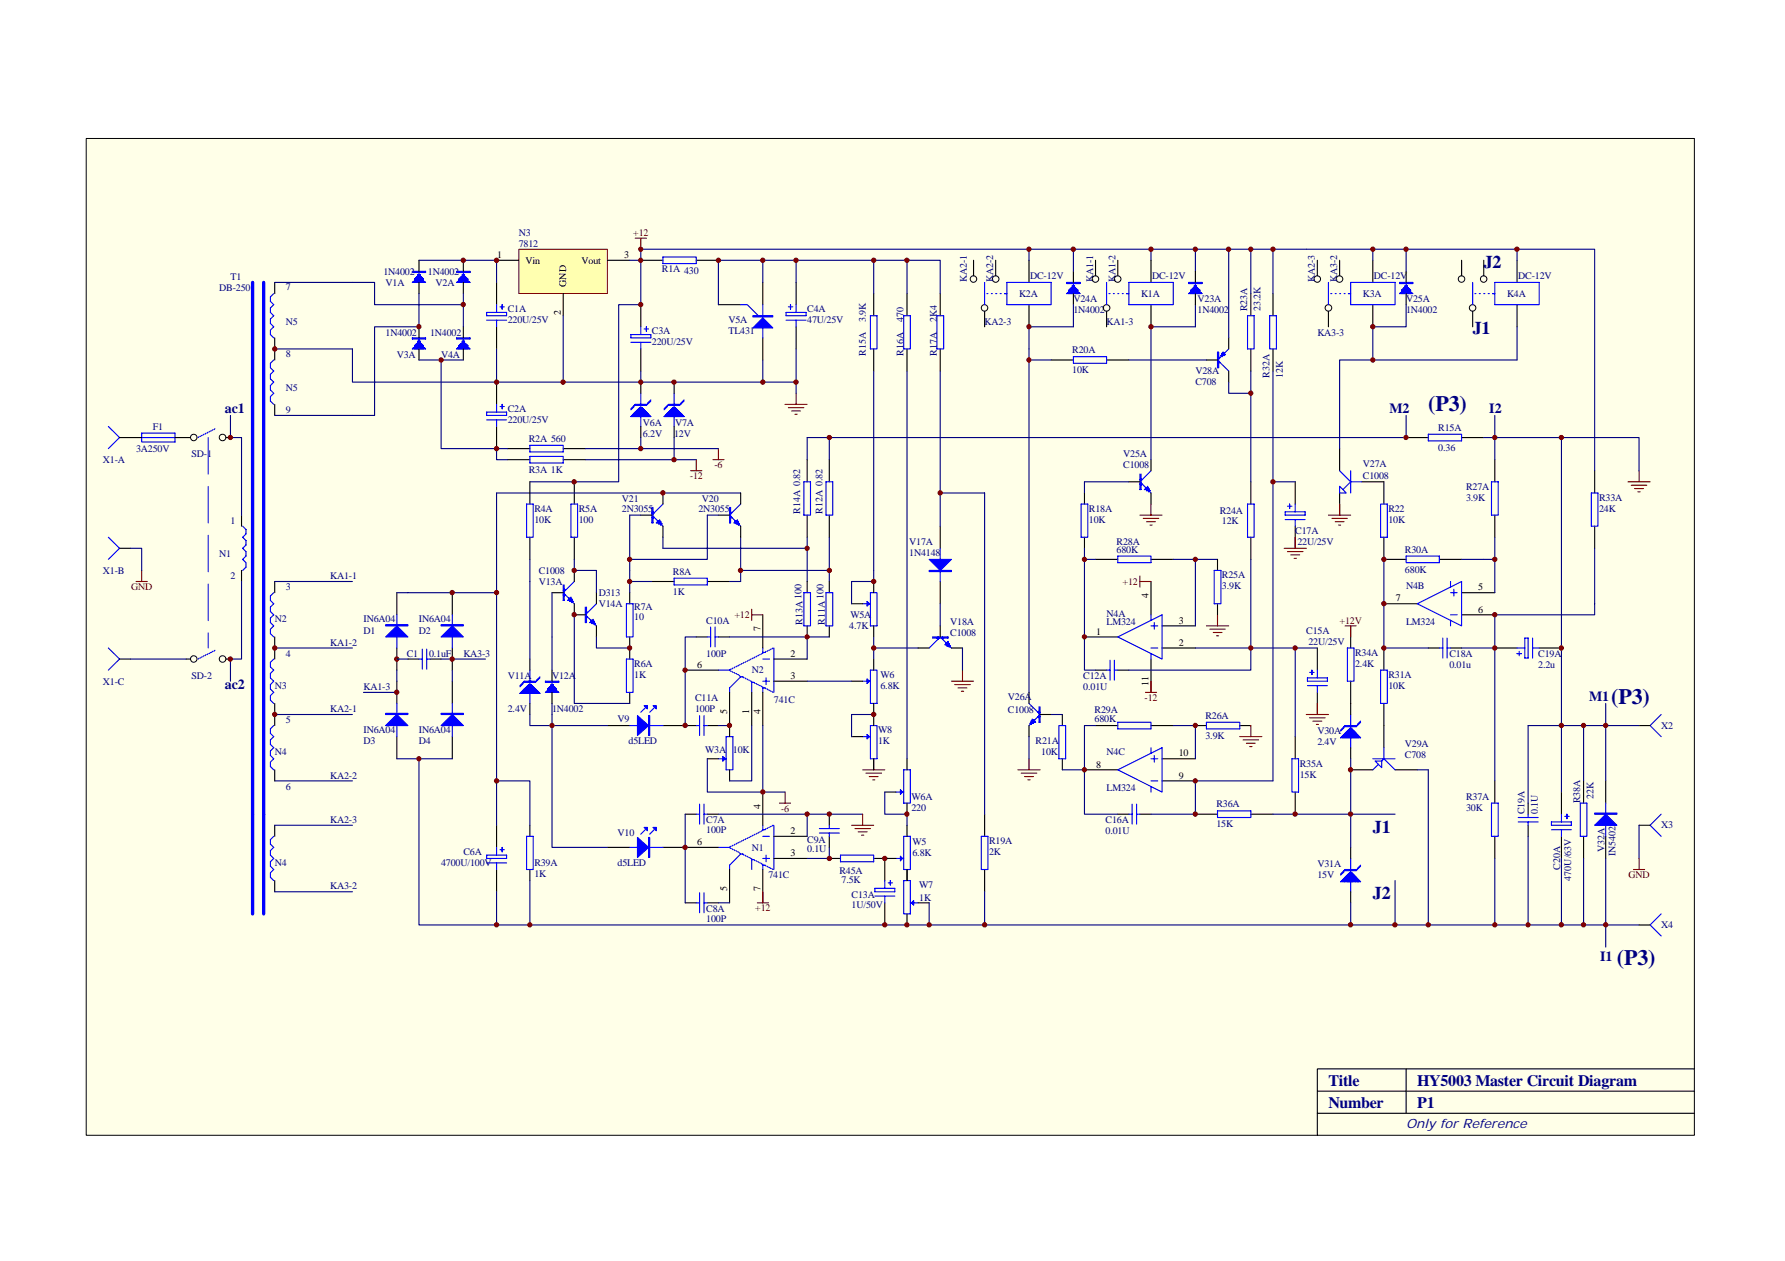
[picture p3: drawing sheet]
<svg xmlns="http://www.w3.org/2000/svg" width="297mm" height="210mm" viewBox="0 0 297 210" stroke-linecap="round" stroke-linejoin="round" font-family="sans-serif">
<path d="M14.3 23.1h267.7v165.9h-267.7z" fill="#ffffe8"/>
<path d="M14.3 23.1h267.7v165.9h-267.7z" fill="none" stroke="#000" stroke-width=".17"/>
<g fill="none" stroke="#000" stroke-width=".18">
<path d="M82.6 47v3.7M82.6 54.4v3.7M106.6 50.7v3.7M106.6 58.1v3.7M106.6 43.3h3.7M115.9 43.3h3.6M119.5 50.7h3.8M126.9 47v3.7M126.9 56.2v3.7M132.5 47v3.7M132.5 54.4v3.7M82.6 63.6v3.7"/>
<path d="M82.6 71v3.7M84.5 74.7h3.7M84.5 76.5h3.7M93.7 74.7h3.7M93.7 76.5h3.7M66 98.7v3.6M75.3 98.7v3.6M66 107.9v3.6M66 113.4v3.7M67.9 109.7h1.8M71.6 109.7h1.8M75.3 107.9v3.6"/>
<path d="M75.3 113.4v3.7M66 122.6v3.7M75.3 122.6v3.7M82.6 137.4v3.7M82.6 144.7v3.7"/>
</g>
<g fill="none" stroke="#00f" stroke-width=".18">
<path d="M81 52h3.3v.6h-3.3zM81 53.3h3.3M82.6 50.7v1.3M82.6 53.3v1.1M83.2 51.1h.7M83.6 50.7v.8M105 55.7h3.3v.5h-3.3zM105 57h3.3M106.6 54.4v1.3M106.6 57v1.1M107.2 54.8h.7M107.6 54.4v.7"/>
<path d="M110.3 42.8h5.6v1.1h-5.6zM123.3 50.7h1.1l1.8 1.9M126.9 50.7v5.5M130.8 53.3h3.3M130.8 52h3.3v.6h-3.3zM131.2 51.1h.7M131.5 50.7v.8M132.5 50.7v1.3M132.5 53.3v1.1M81 68.6h3.3v.6h-3.3zM81 69.9h3.3M82.6 67.3v1.3"/>
<path d="M82.6 69.9v1.1M83.2 67.7h.7M83.6 67.3v.8M88.2 74.1h5.5v1.1h-5.5zM88.2 76h5.5v1.1h-5.5zM66 102.3v5.6M66 117.1v5.5M69.7 109.7h.6M70.3 108.1v3.3M71 109.7h.6M71 108.1v3.3M75.3 102.3v5.6"/>
<path d="M75.3 117.1v5.5M81 142.3h3.3v.6h-3.3zM81 143.6h3.3M82.6 141.1v1.2M82.6 143.6v1.1M83.2 141.4h.7M83.6 141.1v.7"/>
</g>
<g fill="#00f" stroke="#00f" stroke-width=".18">
<path d="M126.9 52.9l1.7 1.7h-3.3z"/>
<path d="M64.2 106l1.8-1.8 1.9 1.8z"/>
<path d="M73.4 106l1.9-1.8 1.8 1.8z"/>
<path d="M64.2 120.8l1.8-1.9 1.9 1.9z"/>
<path d="M73.4 120.8l1.9-1.9 1.8 1.9z"/>
<path d="M125.3 52.6h3.3v.1h-3.3z" fill-rule="evenodd"/>
<path d="M64.2 104h3.7v.2h-3.7z" fill-rule="evenodd"/>
<path d="M73.4 104h3.7v.2h-3.7z" fill-rule="evenodd"/>
<path d="M64.2 118.7h3.7v.2h-3.7z" fill-rule="evenodd"/>
<path d="M73.4 118.7h3.7v.2h-3.7z" fill-rule="evenodd"/>
</g>
<path d="M86.4 41.5h14.7v7.4h-14.7z" fill="#ffffb0"/>
<path d="M86.3 41.5h14.8v7.4h-14.8z" fill="none" stroke="#800000" stroke-width=".17"/>
<g fill="none" stroke="#000" stroke-width=".18">
<path d="M45.7 47v1.9M45.7 56.2v3.7M69.7 43.3v1.9M69.7 47v1.9M69.7 54.4v1.8M69.7 58.1v1.8M77.1 43.3v1.9M77.1 47v1.9M77.1 54.4v1.8M77.1 58.1v1.8M82.6 43.3h3.7M93.7 48.9v3.7"/>
<path d="M101.1 43.3h3.7M145.4 48.9v3.7M145.4 58.1v3.7M150.9 48.9v3.7M150.9 58.1v3.7M156.5 48.9v3.7M156.5 58.1v3.7M162 43.3v2.6M163.8 51.8v2.6M165.7 43.3v2.6M171.2 43.3v3.7M171.2 50.7v3.7"/>
<path d="M174.9 59.9h3.7M178.6 45.2v1.8M178.6 48.9v1.8M182.3 43.3v2.6M184.1 59.9h3.8M184.1 51.8v2.6M186 43.3v2.6M191.5 43.3v3.7M191.5 50.7v3.7M198.9 45.2v1.8M198.9 48.9v1.8M200.8 59.9h1.8"/>
<path d="M204.5 56.2v1.9M208.1 48.9v3.7M208.1 58.1v3.7M211.8 48.9v3.7M211.8 58.1v3.7M219.2 43.3v2.6M221.1 51.8v2.6M222.9 43.3v2.6M228.4 43.3v3.7M228.4 50.7v3.7M234 45.2v1.8M234 48.9v1.8"/>
<path d="M243.2 43.3v2.6M245.1 51.8v2.6M246.9 43.3v2.6M252.5 43.3v3.7M252.5 50.7v3.7M19.9 72.8h3.7M29.1 72.8h2.6M37.6 72.8h.8M45.7 67.3v1.9M106.6 63.6v1.9M106.6 71v1.8M112.2 63.6v1.9"/>
<path d="M112.2 71v1.8M134.3 76.5v3.7M138 76.5v3.7M191.5 76.5v1.9M204.5 61.8v1.8M222.9 74.7v3.7M234 72.8h3.7M243.2 72.8h3.7M248.7 76.5v3.7M265.4 78.4v3.7M19.9 91.3h1.8M40.2 85.7v1.9"/>
<path d="M40.2 95v1.8M45.7 96.8v1.9M88.2 80.2v3.7M88.2 89.4v3.7M91.9 98.7h1.8M95.6 80.2v3.7M95.6 89.4v3.7M95.6 95v1.8M99.2 98.7v1.8M104.8 98.7v1.8M106.6 85.7h1.9M108.5 96.8h3.7"/>
<path d="M110.3 82.1v1.8M110.3 87.6v1.8M117.7 96.8h3.7M119.5 85.7h1.9M123.3 82.1v1.8M123.3 87.6v1.8M134.3 85.7v3.7M134.3 96.8v1.9M138 85.7v3.7M138 96.8v1.9M145.4 96.8v1.9M156.5 87.6v3.7"/>
<path d="M156.5 96.8v3.7M180.5 82.1v1.8M180.5 89.4v1.9M182.3 93.1h3.7M187.9 80.2h1.8M191.5 93.1h3.7M191.5 82.1v1.8M191.5 96.8v5.5M202.6 93.1v1.9M208.1 80.2v3.7M208.1 89.4v3.7M215.5 80.2v3.7"/>
<path d="M215.5 87.6v3.7M222.9 82.1v3.6M226.6 80.2h3.7v3.7M230.3 89.4v3.7h3.7M239.5 93.1h3.7M243.2 98.7h5.5M248.7 85.7v3.7M265.4 87.6v3.7M19.9 109.7h1.8M31 109.7h.7M37.6 109.7h.8M45.7 106v3.7"/>
<path d="M45.7 117.1v3.7M88.2 109.7v1.8M88.2 117.1v1.8M91.9 111.5v1.9M91.9 115.3v1.8M95.6 100.5v1.8h1.8M99.2 104.2v1.8M104.8 106v3.7M104.8 115.3v1.8M114 111.5h5.5M115.9 106h1.8M119.5 106h1.9"/>
<path d="M121.4 115.3v7.3M125.1 115.3v5.5M126.9 102.3v5.6M126.9 115.3v5.5M128.8 113.4h5.5M128.8 109.7h5.5M134.3 104.2v1.8M138 104.2v1.8M141.7 113.4h1.8M141.7 100.5h1.8M145.4 104.2v1.8M145.4 109.7v1.8"/>
<path d="M145.4 117.1v3.7M152.8 107.9h1.8M156.5 104.2v1.8M158.3 107.9h1.9M171.2 115.3v1.8M173.1 118.9h1.8M176.8 118.9v1.9M180.5 106h5.5M182.3 111.5h1.8M186 111.5h1.9M191.5 109.7v5.6M193.4 104.2h5.5"/>
<path d="M193.4 107.9h5.5M202.6 100.5v1.8M219.2 107.9v3.6M219.2 115.3v3.6M224.8 104.2v3.7M224.8 113.4v5.5M230.3 100.5h5.5M230.3 107.9v3.6M230.3 117.1v7.4M237.7 107.9h1.8M241.4 107.9h1.8M243.2 102.3h5.5"/>
<path d="M248.7 107.9h3.8M256.1 107.9h3.7M45.7 128.1v1.9M45.7 137.4v1.8M88.2 137.4v1.8M101.1 120.8h3.7M110.3 120.8h5.6M114 135.5h1.9M117.7 126.3h1.8M117.7 120.8h1.8M117.7 135.5h1.8M121.4 128.1v1.9"/>
<path d="M126.9 131.8v5.6M128.8 139.2h5.5M138 135.5v1.9M138 139.2v1.9M141.7 122.6h1.8M145.4 126.3v1.8M147.2 131.8h1.9M150.9 126.3v1.8M150.9 133.7v1.8M150.9 137.4v1.8M163.8 135.5v3.7M171.2 120.8v1.8"/>
<path d="M176.8 126.3v1.8M180.5 128.1h5.5M182.3 120.8h3.7M186 135.5h1.9M189.7 135.5h1.8M191.5 120.8h3.7M193.4 126.3h5.5M193.4 130h5.5M198.9 120.8h1.9M198.9 135.5h3.7M206.3 120.8h1.8M208.1 135.5h3.7"/>
<path d="M215.5 122.6v3.7M215.5 131.8v3.7M224.8 128.1h3.6M224.8 124.5v1.8M232.2 128.1h3.6M248.7 130v3.7M248.7 139.2v3.7M254.3 133.7v1.8M254.3 137.4v1.8M259.8 131.8v3.7M259.8 139.2v3.7M263.5 130v3.7"/>
<path d="M263.5 139.2v3.7M267.2 130v3.7M267.2 139.2v3.7M272.8 120.8h1.8M272.8 137.4h1.8M45.7 146.6v1.8M88.2 144.7v1.9M101.1 141.1h3.7M110.3 141.1h9.2M114 150.3h1.9M117.7 150.3h1.8M121.4 144.7v5.6"/>
<path d="M126.9 144.7v5.6M128.8 142.9h5.5M138 142.9h1.9M145.4 142.9h3.7M147.2 142.9v3.7M147.2 150.3v3.7M150.9 144.7v1.9M150.9 152.1v1.9M152.8 150.3h1.8M163.8 144.7v3.7M224.8 141.1v1.8M224.8 148.4v1.9"/>
<path d="M272.8 154h1.8M234 177.9v7.4M282 177.9h-62.8v11.1M219.2 181.6h62.8M219.2 185.3h62.8"/>
</g>
<g fill="none" stroke="#00f" stroke-width=".18">
<path d="M45.5 48.9l-.5 .5v.8l.5 .5-.5 .6v.7l.5 .6-.5 .5v.7l.5 .6-.5 .5v.8l.5 .5M45.5 59.9l-.5 .6v.7l.5 .6-.5 .5v.8l.5 .5-.5 .6v.7l.5 .6-.5 .5v.8l.5 .5M68.6 45.2h2.2v.2h-2.2zM68.6 56.2h2.2v.2h-2.2zM68.8 46.8h1.9l.1 .2h-2.2zM68.8 57.9h1.9l.1 .2h-2.2zM69 46.5h1.5M69 46.7h1.5M69 46.5v.5M69 57.5v.6M69 57.5h1.5M69 57.7h1.5"/>
<path d="M69.2 47v-.7h1.1v.7M69.2 58.1v-.8h1.1v.8M69.4 46.1l-.4 .4M69.4 46.1h.7M69.4 46.1v.9M69.4 57.2v.9M69.4 57.2l-.4 .3M69.4 57.2h.7M69.5 47v-1.3h.4v1.3M69.5 45.9h.4M69.5 58.1v-1.3h.4v1.3M69.5 57h.4"/>
<path d="M69.7 45.2v1.8M69.7 56.2v1.9M70.1 46.1l.4 .4M70.1 46.1v.9M70.1 57.2v.9M70.1 57.2l.4 .3M70.5 46.5v.5M70.5 57.5v.6M76 47l.2-.2h1.8l.2 .2zM76 45.2h2.2v.2h-2.2zM76 56.2h2.2v.2h-2.2zM76.2 57.9h1.8l.2 .2h-2.2z"/>
<path d="M76.4 46.5h1.4M76.4 46.7h1.4M76.4 46.5v.5M76.4 57.5v.6M76.4 57.5h1.4M76.4 57.7h1.4M76.6 47v-.7h1.1v.7M76.6 58.1v-.8h1.1v.8M76.7 46.1h.8M76.7 46.1l-.3 .4M76.7 46.1v.9M76.7 57.2v.9"/>
<path d="M76.7 57.2h.8M76.7 57.2l-.3 .3M76.9 47v-1.3h.4v1.3M76.9 45.9h.4M76.9 58.1v-1.3h.4v1.3M76.9 57h.4M77.1 45.2v1.8M77.1 56.2v1.9M77.5 46.1l.3 .4M77.5 46.1v.9M77.5 57.2v.9M77.5 57.2l.3 .3"/>
<path d="M77.8 46.5v.5M77.8 57.5v.6M144.8 52.6h1.1v5.5h-1.1zM150.4 52.6h1.1v5.5h-1.1zM155.9 52.6h1.1v5.5h-1.1zM163.8 47v3.7M164.2 48.9h.2M165 48.9h.1M165.7 48.9h.2M166.4 48.9h.2M167.2 48.9h.4M167.6 47h7.3v3.7h-7.3z"/>
<path d="M177.5 47h2.2v.2h-2.2zM177.7 48.7h1.8l.2 .2h-2.2zM177.9 48.3h1.5M177.9 48.5h1.5M177.9 48.3v.6M178.1 48.9v-.8h1.1v.8M178.2 47.9l-.3 .4M178.2 47.9h.8M178.2 47.9v1M178.4 48.9v-1.3h.4v1.3M178.4 47.8h.4M178.6 59.4h5.5v1.1h-5.5z"/>
<path d="M178.6 47v1.9M179 47.9l.4 .4M179 47.9v1M179.4 48.3v.6M184.1 47v3.7M184.5 48.9h.2M185.3 48.9h.1M186 48.9h.2M186.7 48.9h.2M187.5 48.9h.4M187.9 47h7.3v3.7h-7.3zM197.8 47h2.2v.2h-2.2z"/>
<path d="M198 48.7h1.9l.1 .2h-2.2zM198.2 48.3h1.5M198.2 48.5h1.5M198.2 48.3v.6M198.4 48.9v-.8h1.1v.8M198.6 47.9h.7M198.6 47.9l-.4 .4M198.6 47.9v1M198.7 48.9v-1.3h.4v1.3M198.7 47.8h.4M198.9 47v1.9M199.3 47.9l.4 .4"/>
<path d="M199.3 47.9v1M199.7 48.3v.6M202.6 58.6h.2v2.6h-.2zM202.8 59.4l.2 .2h-.4M203.2 59.4l-.4 .4M203.2 59.2h.5M203.3 58.8v.6l-.1-.2M203.3 58.8h.4M203.5 58.6l-.2 .2M203.5 58.6l.4 .4M203.5 58.6v.6M203.7 58.8v.4"/>
<path d="M203.9 59l-.2 .2M203.9 59h-.6l-.1 .2M204.5 58.1l-.8 .7M207.6 52.6h1.1v5.5h-1.1zM211.3 52.6h1.1v5.5h-1.1zM221.1 47v3.7M221.4 48.9h.2M222.2 48.9h.2M222.9 48.9h.2M223.7 48.9h.1M224.4 48.9h.4M224.8 47h7.4v3.7h-7.4z"/>
<path d="M232.9 47h2.2v.2h-2.2zM233.1 48.7h1.8l.2 .2h-2.2zM233.3 48.3h1.4M233.3 48.5h1.4M233.3 48.3v.6M233.4 48.9v-.8h1.1v.8M233.6 47.9h.8M233.6 47.9l-.3 .4M233.6 47.9v1M233.8 48.9v-1.3h.4v1.3M233.8 47.8h.4M234 47v1.9"/>
<path d="M234.4 47.9l.3 .4M234.4 47.9v1M234.7 48.3v.6M245.1 47v3.7M245.4 48.9h.2M246.2 48.9h.2M246.9 48.9h.2M247.6 48.9h.2M248.4 48.9h.3M248.7 47h7.4v3.7h-7.4zM18 71l1.9 1.8-1.9 1.9M23.6 72.1h5.5v1.5h-5.5z"/>
<path d="M23.6 72.8h5.5M33.2 72.6l-.2 .2M33.5 72.5l-.1 .1M33.9 72.3l-.2 .2M34.3 72.1l-.2 .2M34.6 71.9l-.1 .2M35 71.7l-.2 .2M35.4 71.5l-.2 .2M35.8 71.4l-.2 .1M105.2 69.2h2.9M105.3 69.3v-.3h2.6v.3M105.5 67.7l-.5 .5"/>
<path d="M105.5 69.3v-.5h2.2v.5M105.7 69.3v-.7h1.9v.7M105.9 69.3v-.9h1.5v.9M106.1 69.3v-1.1h1.1v1.1M106.3 69.3v-1.2h.7v1.2M106.4 67.3v.2M106.4 67.9v1.4M106.4 67.9l-1.4 1.4h3.3l-1.5-1.4M106.4 67.9h.4M106.6 65.5v5.5M106.8 67.3v.2M106.8 67.9v1.4"/>
<path d="M107.7 67.3h-2l-.7 .8M108.3 66.6l-.6 .5M108.3 66.8l-.7 .7h-2.1M110.7 69.2h2.9M110.9 69.3v-.3h2.6v.3M111.1 69.3v-.5h2.2v.5M111.1 67.7l-.6 .5M111.2 69.3v-.7h1.9v.7M111.4 69.3v-.9h1.5v.9M111.6 69.3v-1.1h1.1v1.1M111.8 69.3v-1.2h.7v1.2M112 67.9h.3"/>
<path d="M112 67.9l-1.5 1.4h3.3l-1.5-1.4M112 67.3v.2M112 67.9v1.4M112.2 65.5v5.5M112.3 67.3v.2M112.3 67.9v1.4M113.3 67.3h-2.1l-.7 .8M113.8 66.8l-.7 .7h-2M113.8 66.6l-.5 .5M189.7 78.9v2.6h.2v-2.6M189.9 79.7l.2 .1h-.4M191.5 78.4l-1.6 1.6"/>
<path d="M202.6 60.3h.4l-.2 .2M202.8 60.1l1.7 1.7M222.9 78.4l1.9 1.8-1.3 1.3-.6-.6v1.2h1.1l-.5-.6M224.8 78.4v3.7M237.7 72.3h5.5v1.1h-5.5zM18 89.4l1.9 1.9-1.9 1.8M40.4 87.6l.5 .5v.8l-.5 .5 .5 .6v.7l-.5 .6 .5 .5v.8l-.5 .5 .5 .6v.7l-.5 .6M45.5 98.7l-.5 .5v.7l.5 .6-.5 .5v.8l.5 .5-.5 .6v.7l.5 .6-.5 .5v.8l.5 .5M87.6 83.9h1.1v5.5h-1.1zM93.7 97.4v2.5h.2v-2.5M93.7 99h.4l-.2 .2M93.9 98.1l.2 .2h-.4"/>
<path d="M93.9 98.8l.7 .8M94.6 99.6h.4l.2 .2M94.6 99.6v.3M94.8 99.6v.5h.6M95 83.9h1.1v5.5h-1.1zM95 99.4v.7M95.2 99.8h-.6l-.1 .1h.7l.2 .2M95.2 99.8v.5l.2-.2M95.6 96.8l-1.7 1.7M108.5 84.5v2.5h.2v-2.5M108.5 86.1h.4l-.2 .2M108.7 85.2l.2 .2h-.4"/>
<path d="M108.7 85.9l.7 .8M109.4 86.7h.4l.2 .1M109.4 86.7v.3M109.6 86.7v.5h.5M109.8 86.5v.7M110 86.8h-.6l-.2 .2h.8l.1 .2M110 86.8v.6l.1-.2M110.1 87.4l.2 .2M110.3 83.9l-1.6 1.7M112.2 96.2h5.5v1.2h-5.5zM121.4 84.5v2.5h.2v-2.5M121.4 86.1h.4l-.2 .2"/>
<path d="M121.6 85.2l.2 .2h-.4M121.6 85.9l.7 .8M122.3 86.7h.4l.2 .1M122.3 86.7v.3M122.5 86.7v.5h.6M122.7 86.5v.7M122.9 86.8h-.6l-.2 .2h.8l.2 .2M122.9 86.8v.6l.2-.2M123.1 87.4l.2 .2M123.3 83.9l-1.7 1.7M133.8 80.2h1.1v5.5h-1.1zM133.8 98.7h1.1v5.5h-1.1z"/>
<path d="M137.5 80.2h1.1v5.5h-1.1zM137.5 98.7h1.1v5.5h-1.1zM144.8 98.7h1.1v5.5h-1.1zM156.5 91.3v5.5M179.9 83.9h1.1v5.5h-1.1zM186 92.6h5.5v1.1h-5.5zM189.7 80.6h.4l-.2 .2M189.9 80.4l.7 .7M190.6 81.1h.4l.2 .2M190.6 81.1v.4M190.8 81.1v.6h.6M191 80.9v.8"/>
<path d="M191.2 81.3h-.6l-.2 .2h.8l.2 .2M191.2 81.3v.6l.2-.2M191.4 81.9l.1 .2M202.1 95h1.1v5.5h-1.1zM207.6 83.9h1.1v5.5h-1.1zM213.9 85.2h3.3v.5h-3.3zM213.9 86.5h3.3M214.2 84.3h.8M214.6 83.9v.7M215.5 83.9v1.3M215.5 86.5v1.1M224.8 80.2h1.8"/>
<path d="M229.7 83.9h1.2v5.5h-1.2zM234 92.6h5.5v1.1h-5.5zM241.4 96.8v.9M241.4 98.7h1.1M241.9 98.1v1.1M248.2 80.2h1.1v5.5h-1.1zM264.8 82.1h1.1v5.5h-1.1zM18 107.9l1.9 1.8-1.9 1.8M33.2 109.5l-.2 .2M33.5 109.3l-.1 .2M33.9 109.2l-.2 .1M34.3 109l-.2 .2"/>
<path d="M34.6 108.8l-.1 .2M35 108.6l-.2 .2M35.4 108.4l-.2 .2M35.8 108.2l-.2 .2M45.5 109.7l-.5 .6v.7l.5 .5-.5 .6v.7l.5 .6-.5 .6v.7l.5 .6-.5 .5v.7l.5 .6M86.7 115.3h3M86.9 115.4v-.3h2.6v.3M87.1 113.8l-.6 .5M87.1 115.4v-.5h2.2v.5M87.2 115.4v-.7h1.9v.7M87.4 115.4v-.9h1.5v.9M87.6 115.4v-1.1h1.1v1.1"/>
<path d="M87.8 115.4v-1.3h.7v1.3M88 113.4v.2M88 114v1.4M88 114l-1.5 1.4h3.3l-1.4-1.4M88 114h.4M88.2 111.5v5.6M88.4 113.4v.2M88.4 114v1.4M89.3 113.4h-2.1l-.7 .7M89.8 112.8l-.7 .8h-2M89.8 112.7l-.5 .5M90.8 113.4h2.2v.2h-2.2z"/>
<path d="M90.9 115.1h1.9l.2 .2h-2.2zM91.1 114.7h1.5M91.1 114.9h1.5M91.1 114.7v.6M91.3 115.3v-.8h1.1v.8M91.5 114.3h.7M91.5 114.3l-.4 .4M91.5 114.3v1M91.7 114.1h.4M91.7 115.3v-1.3h.4v1.3M91.9 113.4v1.9M92.2 114.3l.4 .4"/>
<path d="M92.2 114.3v1M92.6 114.7v.6M95.4 100.3l.2 .2M97.4 101v2.6h.2v-2.6M97.4 102.7h.4l-.2 .2M97.6 101.8l.2 .2h-.4M97.6 102.5l.7 .8M98.3 103.3h.4l.2 .1M98.3 103.3v.3M98.5 103.3v.5h.6M98.7 103.1v.7M98.9 103.4h-.6l-.2 .2h.8l.2 .2"/>
<path d="M98.9 103.4v.6l.2-.2M99.1 104l.1 .2M99.2 100.5l-1.6 1.7M104.2 109.7h1.1v5.6h-1.1zM104.2 100.5h1.1v5.5h-1.1zM107.4 117.8l-.8 .8M108.9 117.8l-.8 .8M116.4 119.1v3.3M117.2 119.1v3.3M117.7 106h.6M118.3 104.4v3.3M119 106h.5"/>
<path d="M119 104.4v3.3M119.5 111.5h1.9M121.4 111.5l.2 .2M121.6 111.4l-.2 .1M121.8 111.7l.2 .2M122 111.2l-.2 .2M122.1 111.9l.2 .2M122.3 111l-.2 .2M122.5 112.1l.2 .2M122.7 110.8l-.2 .2M122.9 112.3l.4 .4M123.1 110.6l-.2 .2"/>
<path d="M123.3 112.7l-1.9 1.8v.8M123.3 112.7h.3l.2 .1M123.4 110.4l-.1 .2M123.8 110.3l-.2 .1M124 112.8l.2 .2M124.2 110.1l-.2 .2M124.4 113l.1 .2M124.5 109.9l-.1 .2M124.7 113.2l.2 .2M124.9 109.7l-.2 .2M125.1 113.4v1.9M125.1 113.6h.4l.1 .2"/>
<path d="M125.3 109.5l-.2 .2M125.6 109.3l-.1 .2M125.8 113.8l.2 .2M126 109.2l-.2 .1M126.2 114l.2 .1M126.4 109l-.2 .2M126.6 114.1l.2 .2M126.8 108.8l-.2 .2M126.9 109.7h1.2M126.9 113.4h1.2M126.9 107.9v.9M126.9 114.3v1"/>
<path d="M126.9 114.5h.4l.2 .2M127.5 112.8v1.2M127.5 108.4l-.2 .2h-.4M127.7 114.7l.2 .2M127.9 108.2l-.2 .2M128.1 114.9l.1 .2M128.2 108.1l-.1 .1M128.4 115.1l.2 .2M128.6 107.9l-.2 .2M128.8 107.9v7.4M143.5 113.4h1.3M143.5 100.5h1.3"/>
<path d="M144.3 113l.3 .4-.3 .4zM144.3 100.1l.3 .4-.3 .4zM144.5 100.3v.4M144.5 113.2v.4M144.8 111.5h1.1v5.6h-1.1zM155.2 106h2.6v.2h-2.6M156.1 106v.4l-.2-.2M156.3 106.2l-1.7 1.7M156.7 106.2l.7 .8M156.8 106v.4l.2-.2M157.2 107.3h.7M157.4 107v.3l.2 .2"/>
<path d="M157.4 107.1h.5v.6M157.4 107h.4M157.6 107.5v-.5l.2-.2v.7l.1 .2M157.6 107.5h.5l-.2 .2M158.1 107.7l.2 .2M171.2 117.1l1.7 1.6M171.8 119.7v.7M172 119.8v.6h-.6M172.2 119.8h-.4l-.2 .2M172.2 119.8v.4M172.9 117.6v2.6h.2v-2.6M172.9 118.4l-.2 .2h.4"/>
<path d="M172.9 119.1l-.7 .7M173.1 119.3h-.4l.2 .2M184.1 111.5h.6M184.7 109.9v3.3M185.4 111.5h.6M185.4 109.9v3.3M186 106l7.4-3.7v7.4zM191.5 102.3v1M191.5 108.8v.9M191.5 107.9h1.2M191.5 104.2h1.2M192.1 103.6v1.1"/>
<path d="M217.6 112.8h3.3v.6h-3.3zM217.6 114.1h3.3M217.9 111.9h.8M218.3 111.5v.8M219.2 111.5v1.3M219.2 114.1v1.2M224.2 107.9h1.1v5.5h-1.1zM224.8 118.9v5.6M229.7 111.5h1.2v5.6h-1.2zM235.8 100.5l7.4-3.7v7.4zM239.5 107.9h.6M240.1 106.2v3.3"/>
<path d="M240.8 107.9h.6M240.8 106.2v3.3M241.4 103.3v.9M241.4 102.3h1.1M252.5 107.9h1.2M252.5 108.8h.7M252.8 108.4v.8M253.7 106.2h.6v3.3h-.6zM255 107.9h1.1M255 106.2v3.3M276.4 118.9l-1.8 1.9 1.8 1.8M45.5 120.8l-.5 .5v.8l.5 .5-.5 .6v.7l.5 .6-.5 .5v.8l.5 .5-.5 .6v.7l.5 .5"/>
<path d="M45.5 139.2l-.5 .6v.7l.5 .6-.5 .5v.7l.5 .6-.5 .5v.8l.5 .5-.5 .6v.7l.5 .6M87.6 139.2h1.1v5.5h-1.1zM104.8 120.8h5.5M107.4 138.1l-.8 .8M108.9 138.1l-.8 .8M115.9 120.8h.5M115.9 135.5h.5M116.4 133.9v3.3M117.2 120.8h.5M117.2 133.9v3.3M117.2 135.5h.5M119.5 126.3h1.3"/>
<path d="M120.3 125.9l.4 .4-.4 .4zM120.5 126.1v.4M120.8 122.6h1.2v5.5h-1.2zM123.4 140l-.1 .1M123.8 139.8l-.2 .2M124.2 139.6l-.2 .2M124.5 139.4l-.1 .2M124.9 139.2l-.2 .2M125.3 139l-.2 .2M125.6 138.9l-.1 .1M126 138.7l-.2 .2M126.4 138.5l-.2 .2"/>
<path d="M126.8 138.3l-.2 .2M126.9 139.2h1.2M126.9 137.4v.9M127.5 137.9l-.2 .2h-.4M127.9 137.7l-.2 .2M128.2 137.6l-.1 .1M128.6 137.4l-.2 .2M128.8 137.4v7.3M136.4 138.7h3.3M136.4 137.9h3.3M138 137.4v.5M138 138.7v.5"/>
<path d="M143.5 122.6h1.3M144.3 122.3l.3 .3-.3 .4zM144.5 122.4v.4M144.8 120.8h1.1v5.5h-1.1zM149.1 131.8h1.3M149.8 131.5l.4 .3-.4 .4zM150 131.7v.3M150.4 139.2h1.1v5.5h-1.1zM150.4 128.1h1.1v5.6h-1.1zM163.3 139.2h1.1v5.5h-1.1zM171.4 120.6l-.2 .2M171.6 120h.6l.1 .2h-.7l-.2 .2"/>
<path d="M171.6 120v.6l-.2-.2M176.2 120.8h1.1v5.5h-1.1zM186 128.1l7.4-3.6v7.3zM186 120.2h5.5v1.1h-5.5zM187.9 135.5h.5M188.4 133.9v3.3M189.1 135.5h.6M189.1 133.9v3.3M191.5 124.5v.9M191.5 130.9v.9M191.5 130h1.2M191.5 126.3h1.2"/>
<path d="M192.1 125.8v1.1M200.8 120.2h5.5v1.1h-5.5zM202.6 135h5.5v1.1h-5.5zM215 126.3h1.1v5.5h-1.1zM223.3 122.6h2.9M223.5 122.8v-.4h2.6v.4M223.7 121.1l-.6 .6M223.7 122.8v-.5h2.2v.5M223.8 122.8v-.7h1.9v.7M224 122.8v-.9h1.5v.9M224.2 122.8v-1.1h1.1v1.1M224.4 122.8v-1.3h.7v1.3"/>
<path d="M224.6 121.3h.4M224.6 120.8v.2M224.6 121.3v1.5M224.6 121.3l-1.5 1.5h3.3l-1.4-1.5M225 120.8v.2M225 121.3v1.5M225.9 120.8h-2.1l-.7 .7M226.4 120l-.5 .6M226.4 120.2l-.7 .8h-2M228.4 126.3h3.8M229.4 127.2l-1 .9M230.3 126.3l-.4 .4v1.1l-1.1-1.1h1.1"/>
<path d="M230.3 126.3l1.9 1.8M230.3 124.5v1.8M248.2 133.7h1.1v5.5h-1.1zM252.6 136.8h3.4M252.6 136.1h3.4M254.3 135.5v.6M254.3 136.8v.6M258.2 138.1h3.3M258.2 136.8h3.3v.6h-3.3zM259.8 135.5v1.3M259.8 138.1v1.1M260.4 135.9h.7"/>
<path d="M260.7 135.5v.8M263 133.7h1.1v5.5h-1.1zM267.2 133.7v5.5M276.4 135.5l-1.8 1.9 1.8 1.8M104.8 141.1h5.5M115.9 150.3h.5M116.4 148.6v3.3M117.2 148.6v3.3M117.2 150.3h.5M119.5 141.1h1.9M121.4 141.1l.2 .1M121.6 140.9l-.2 .2"/>
<path d="M121.8 141.2l.2 .2M122 140.7l-.2 .2M122.1 141.4l.2 .2M122.3 140.5l-.2 .2M122.5 141.6l.2 .2M122.7 140.3l-.2 .2M122.9 141.8l.4 .4M123.1 140.1l-.2 .2M123.3 142.2l-1.9 1.8v.7M123.3 142.2h.3l.2 .1M124 142.3l.2 .2M124.4 142.5l.1 .2"/>
<path d="M124.7 142.7l.2 .2M125.1 143.1h.4l.1 .2M125.1 142.9v1.8M125.8 143.3l.2 .1M126.2 143.4l.2 .2M126.6 143.6l.2 .2M126.9 144h.4l.2 .2M126.9 143.8v.9M126.9 142.9h1.2M127.5 142.3v1.1M127.7 144.2l.2 .2M128.1 144.4l.1 .2"/>
<path d="M128.4 144.6l.2 .1M139.9 142.3h5.5v1.1h-5.5zM145.6 147.9h3.3v.5h-3.3zM145.6 149.2h3.3M147.2 146.6v1.3M147.2 149.2v1.1M147.8 147h.7M148.2 146.6v.7M149.1 142.9h1.3M149.8 142.5l.4 .4-.4 .4zM150 142.7v.4M150.4 146.6h1.1v5.5h-1.1z"/>
<path d="M151.5 150.3h1.3M151.8 150.1v.4M152 149.9v.7l-.3-.3zM223.3 146.6h2.9M223.5 146.8v-.4h2.6v.4M223.7 146.8v-.6h2.2v.6M223.7 145.1l-.6 .6M223.8 146.8v-.8h1.9v.8M224 146.8v-.9h1.5v.9M224.2 146.8v-1.1h1.1v1.1M224.4 146.8v-1.3h.7v1.3M224.6 144.7v.2"/>
<path d="M224.6 145.3v1.5M224.6 145.3l-1.5 1.5h3.3l-1.4-1.5M224.6 145.3h.4M224.8 142.9v5.5M225 144.7v.2M225 145.3v1.5M225.9 144.7h-2.1l-.7 .8M226.4 144l-.5 .6M226.4 144.2l-.7 .7h-2M276.4 152.1l-1.8 1.9 1.8 1.8"/>
</g>
<g fill="none" stroke="#000" stroke-width=".17">
<circle cx="162" cy="46.4" r=".54"/>
<circle cx="163.8" cy="51.3" r=".54"/>
<circle cx="165.7" cy="46.4" r=".55"/>
<circle cx="182.3" cy="46.4" r=".54"/>
<circle cx="184.1" cy="51.3" r=".55"/>
<circle cx="186" cy="46.4" r=".55"/>
<circle cx="219.2" cy="46.4" r=".54"/>
<circle cx="221.1" cy="51.3" r=".55"/>
<circle cx="222.9" cy="46.4" r=".55"/>
<circle cx="243.2" cy="46.4" r=".54"/>
<circle cx="245.1" cy="51.3" r=".54"/>
<circle cx="246.9" cy="46.4" r=".54"/>
<circle cx="32.2" cy="72.8" r=".54"/>
<circle cx="37" cy="72.8" r=".55"/>
<circle cx="32.2" cy="109.7" r=".54"/>
<circle cx="37" cy="109.7" r=".55"/>
</g>
<g fill="#00f" stroke="#00f" stroke-width=".18">
<path d="M106.1 119.1l1.8 1.7-1.8 1.6z"/>
<path d="M108.7 117.5h.5v.5z"/>
<path d="M107.2 117.5h.5v.5z"/>
<path d="M106.1 139.4l1.8 1.7-1.8 1.6z"/>
<path d="M108.7 137.7h.5v.6z"/>
<path d="M107.2 137.7h.5v.6z"/>
<path d="M265.4 137.4l1.8-1.9 1.9 1.9z"/>
<path d="M154.6 93.1h3.7l-1.8 1.9z"/>
<path d="M107.9 119.1h.2v3.3h-.2z" fill-rule="evenodd"/>
<path d="M107.9 139.4h.2v3.3h-.2z" fill-rule="evenodd"/>
<path d="M265.4 135.3h3.7v.2h-3.7z" fill-rule="evenodd"/>
<path d="M154.6 95h3.7v.1h-3.7z" fill-rule="evenodd"/>
</g>
<g fill="none" stroke="#800000" stroke-width=".18">
<path d="M105.7 39.6h1.9M106.6 39.6v1.9M114.9 78.4h1.9M115.9 76.5v1.9M118.6 76.5h1.9M119.5 74.7v1.8M130.6 67.3h3.7M131.2 67.9h2.6M131.7 68.4h1.5M132.3 69h.4M132.5 65.5v1.8M272.8 78.4v1.8"/>
<path d="M22.6 96.8h1.9M23.6 95v1.8M189.7 85.7h3.7M189.7 95.9v1.8M189.7 96.8h1.8M190.2 86.3h2.6M190.8 86.8h1.5M191.4 87.4h.3M191.5 83.9v1.8M213.7 91.3h3.7M214.2 91.8h2.6M214.8 92.4h1.5"/>
<path d="M215.3 92.9h.4M215.5 89.4v1.9M221.1 85.7h3.7M221.6 86.3h2.6M222.2 86.8h1.5M222.7 87.4h.4M222.9 83.9v1.8M270.9 80.2h3.7M271.5 80.8h2.5M272 81.3h1.5M272.6 81.9h.3M125.1 101.4v1.9"/>
<path d="M125.1 102.3h1.8M158.3 113.4h3.7M158.9 114h2.6M159.4 114.5h1.5M160 115.1h.4M160.2 111.5v1.9M190.6 115.3h1.9M191.5 113.4v1.9M200.8 104.2h3.7M201.3 104.7h2.6M201.9 105.3h1.4M202.4 105.8h.4"/>
<path d="M202.6 102.3v1.9M217.4 118.9h3.7M217.9 119.5h2.6M219.2 117.1v1.8M223.8 104.2h1.9M224.8 104.2v1.8M129.7 133.7h1.8M130.6 131.8v1.9M141.7 137.4h3.7M142.3 137.9h2.5M142.8 138.5h1.5M143.4 139h.3"/>
<path d="M143.5 128.1h3.7M143.5 135.5v1.9M144.1 128.7h2.6M144.6 129.3h1.5M145.2 129.8h.4M145.4 126.3v1.8M169.4 128.1h3.7M169.9 128.7h2.6M170.5 129.3h1.5M171 129.8h.4M171.2 126.3v1.8M206.3 122.6h3.7"/>
<path d="M206.9 123.2h2.5M207.4 123.7h1.5M208 124.3h.3M208.1 120.8v1.8M218.5 120h1.5M219.1 120.6h.3M126 150.3h1.9M126.9 148.4v1.9M271.8 144.7h1.9M272.8 142.9v1.8"/>
</g>
<g fill="none" stroke="#000080" stroke-width=".18">
<path d="M45.7 47h16.6v3.7h14.8M45.7 58.1h12.9v5.5h48M69.7 48.9v5.5h-7.4v14.8h-16.6M69.7 43.3h12.9v3.7M69.7 59.9h7.4M73.4 59.9v14.8h11.1M77.1 48.9v5.5M82.6 58.1v5.5M93.7 52.6v11M104.8 43.3h1.8v-1.8h127.4v3.7M106.6 43.3v7.4h-3.6v29.5h-14.8M126.9 43.3v3.7"/>
<path d="M126.9 59.9v3.7M132.5 58.1v5.5h-25.9M132.5 43.3v3.7M145.4 43.3v5.6M150.9 48.9v-5.6h-31.4v7.4M150.9 43.3h5.6v5.6M171.2 41.5v1.8M171.2 59.9h3.7M178.6 50.7v3.7h-7.4v60.9M178.6 41.5v3.7M187.9 59.9h12.9M191.5 41.5v1.8"/>
<path d="M198.9 50.7v3.7h-7.4v22.1M198.9 41.5v3.7M204.5 41.5v14.7M208.1 41.5v7.4M211.8 41.5v7.4M228.4 41.5v1.8M234 50.7v3.7h-5.6v5.5M234 41.5h31.4v36.9M252.5 54.4v5.5h-29.6v14.8M252.5 41.5v1.8M38.4 69.2v3.6h1.8v12.9M82.6 74.7v1.8h1.9"/>
<path d="M97.4 74.7h22.1M97.4 76.5h18.5M106.6 61.8v1.8M106.6 72.8v1.9M112.2 72.8v3.7M132.5 63.6v1.9M138 72.8v3.7M145.4 61.8v35h-3.7v3.7M150.9 61.8v64.5M156.5 61.8v20.3h7.3v53.4M204.5 63.6v1.9h3.6M208.1 61.8v18.4"/>
<path d="M211.8 61.8v68.2h-12.9v5.5h-7.4M234 69.2v3.6h-99.7v3.7M246.9 72.8h25.9v5.6M248.7 69.2v7.3M259.8 72.8v59M21.7 91.3h1.9v3.7M40.2 96.8v12.9h-1.8v3.7M45.7 96.8h12.9M82.6 98.7v38.7M88.2 93.1v16.6M91.9 98.7v12.8M95.6 93.1v1.9h3.6v3.7"/>
<path d="M104.8 96.8h3.7M106.6 85.7h-1.8v13M110.3 89.4v1.9h24M119.5 85.7h-1.8v7.4h-12.9M123.3 82.1h-40.7v16.6h-16.6M123.3 89.4v7.4h-1.9M123.3 95h14.7M134.3 89.4v7.4M138 89.4v7.4M156.5 82.1v5.5M180.5 91.3v20.2h1.8M180.5 93.1h1.8"/>
<path d="M187.9 80.2h-7.4v1.9M195.2 93.1h7.4M198.9 93.1v11.1M208.1 93.1v18.4h-20.2M211.8 80.2h3.7M230.3 93.1v14.8h7.4M243.2 93.1h5.5M248.7 89.4v9.3M265.4 91.3v11h-16.7v27.7M21.7 109.7h9.3M45.7 118.9h12.9M45.7 107.9h12.9"/>
<path d="M60.5 115.3h5.5M66 111.5v1.9M66 109.7h1.9M73.4 109.7h7.4M75.3 111.5v1.9M88.2 118.9v1.9h12.9M91.9 117.1v24h9.2M95.6 102.3v14.8h9.2M99.2 106v1.9h5.6M115.9 106h-1.9v14.8M121.4 106h16.6M134.3 106v3.7"/>
<path d="M134.3 113.4h7.4M145.4 118.9h-3.7v3.7M145.4 106v3.7M145.4 107.9h7.4M156.5 100.5v3.7M160.2 107.9v3.6M174.9 118.9h1.9M198.9 107.9h20.3M215.5 107.9v14.7M243.2 107.9h5.5M267.2 117.1v12.9M45.7 130h12.9"/>
<path d="M45.7 137.4h12.9M66 126.3h9.3M69.7 126.3v27.7h12.9M82.6 130h5.6v7.4M114 135.5v14.8M117.7 126.3v5.5h9.2M119.5 120.8h1.9M119.5 135.5h24M125.1 120.8v9.2h-3.7M126.9 120.8v11M126.9 131.8h3.7M134.3 135.5v3.7"/>
<path d="M147.2 131.8v3.7h3.7v1.9M171.2 122.6v3.7M176.8 128.1h3.7v7.4h5.5M182.3 120.8h-1.8v7.3M195.2 120.8h3.7v5.5M211.8 135.5h20.4M224.8 126.3v14.8M235.8 128.1h1.9v25.9M254.3 139.2v14.8M263.5 120.8v9.2M272.8 120.8h-18.5v12.9M272.8 137.4v5.5"/>
<path d="M45.7 148.4h12.9M82.6 148.4v5.6M82.6 154h190.2M88.2 146.6v7.4M119.5 150.3h1.9M138 141.1v1.8h-3.7M154.6 150.3v3.7M163.8 148.4v5.6M224.8 150.3v3.7M232.2 146.6v7.4M248.7 142.9v11.1M259.8 142.9v11.1"/>
<path d="M263.5 142.9v11.1M267.2 142.9v14.7"/>
</g>
<path d="M34.6 72.8v35.1" fill="none" stroke="#00f" stroke-width=".17" stroke-dasharray="6.1 2"/>
<path d="M42 47v105.1M43.9 47v105.1" fill="none" stroke="#00f" stroke-width=".55"/>
<g fill="#800000" stroke="#800000" stroke-width=".17">
<circle cx="91.9" cy="120.8" r=".36"/>
<circle cx="75.2" cy="109.7" r=".36"/>
<circle cx="66" cy="109.7" r=".36"/>
<circle cx="66" cy="115.2" r=".36"/>
<circle cx="82.6" cy="63.6" r=".36"/>
<circle cx="106.6" cy="50.7" r=".36"/>
<circle cx="119.5" cy="43.3" r=".36"/>
<circle cx="106.6" cy="43.3" r=".36"/>
<circle cx="75.2" cy="98.6" r=".36"/>
<circle cx="82.6" cy="43.3" r=".36"/>
<circle cx="171.2" cy="54.4" r=".36"/>
<circle cx="198.9" cy="135.5" r=".36"/>
<circle cx="198.9" cy="130" r=".36"/>
<circle cx="180.4" cy="128.1" r=".36"/>
<circle cx="95.5" cy="102.3" r=".36"/>
<circle cx="95.5" cy="80.2" r=".36"/>
<circle cx="114" cy="120.8" r=".36"/>
<circle cx="114" cy="141.1" r=".36"/>
<circle cx="104.8" cy="107.9" r=".36"/>
<circle cx="147.2" cy="142.9" r=".36"/>
<circle cx="138" cy="142.9" r=".36"/>
<circle cx="215.5" cy="135.5" r=".36"/>
<circle cx="126.9" cy="131.8" r=".36"/>
<circle cx="145.4" cy="118.9" r=".36"/>
<circle cx="121.4" cy="120.8" r=".36"/>
<circle cx="145.4" cy="96.8" r=".36"/>
<circle cx="150.9" cy="153.9" r=".36"/>
<circle cx="95.5" cy="95" r=".36"/>
<circle cx="110.3" cy="82" r=".36"/>
<circle cx="114" cy="111.5" r=".36"/>
<circle cx="138" cy="135.5" r=".36"/>
<circle cx="147.2" cy="153.9" r=".36"/>
<circle cx="106.6" cy="63.6" r=".36"/>
<circle cx="112.2" cy="63.6" r=".36"/>
<circle cx="106.6" cy="41.5" r=".36"/>
<circle cx="150.9" cy="135.5" r=".36"/>
<circle cx="93.7" cy="63.6" r=".36"/>
<circle cx="106.6" cy="74.7" r=".36"/>
<circle cx="112.2" cy="76.5" r=".36"/>
<circle cx="150.9" cy="43.3" r=".36"/>
<circle cx="145.4" cy="43.3" r=".36"/>
<circle cx="132.5" cy="43.3" r=".36"/>
<circle cx="126.9" cy="43.3" r=".36"/>
<circle cx="132.5" cy="63.6" r=".36"/>
<circle cx="191.5" cy="54.4" r=".36"/>
<circle cx="191.5" cy="41.5" r=".36"/>
<circle cx="171.2" cy="41.5" r=".36"/>
<circle cx="208.1" cy="41.5" r=".36"/>
<circle cx="215.5" cy="107.9" r=".36"/>
<circle cx="198.9" cy="120.8" r=".36"/>
<circle cx="134.3" cy="135.5" r=".36"/>
<circle cx="154.6" cy="153.9" r=".36"/>
<circle cx="134.3" cy="91.3" r=".36"/>
<circle cx="104.8" cy="96.8" r=".36"/>
<circle cx="134.3" cy="106" r=".35"/>
<circle cx="104.8" cy="93.1" r=".36"/>
<circle cx="267.2" cy="153.9" r=".36"/>
<circle cx="263.5" cy="153.9" r=".36"/>
<circle cx="259.8" cy="153.9" r=".36"/>
<circle cx="254.3" cy="153.9" r=".36"/>
<circle cx="259.8" cy="120.8" r=".36"/>
<circle cx="263.5" cy="120.8" r=".36"/>
<circle cx="267.2" cy="120.8" r=".36"/>
<circle cx="82.6" cy="153.9" r=".36"/>
<circle cx="88.2" cy="153.9" r=".36"/>
<circle cx="82.6" cy="98.6" r=".36"/>
<circle cx="82.6" cy="130" r=".36"/>
<circle cx="45.7" cy="58.1" r=".36"/>
<circle cx="126.9" cy="63.6" r=".36"/>
<circle cx="45.7" cy="107.9" r=".36"/>
<circle cx="45.7" cy="118.9" r=".36"/>
<circle cx="38.3" cy="109.7" r=".36"/>
<circle cx="38.3" cy="72.8" r=".36"/>
<circle cx="211.8" cy="80.2" r=".36"/>
<circle cx="77.1" cy="43.3" r=".36"/>
<circle cx="69.7" cy="54.4" r=".36"/>
<circle cx="77.1" cy="50.7" r=".36"/>
<circle cx="178.6" cy="41.5" r=".36"/>
<circle cx="198.9" cy="41.5" r=".36"/>
<circle cx="123.2" cy="95" r=".36"/>
<circle cx="138" cy="95" r=".36"/>
<circle cx="69.7" cy="126.3" r=".36"/>
<circle cx="228.4" cy="54.4" r=".36"/>
<circle cx="156.5" cy="82" r=".36"/>
<circle cx="145.4" cy="107.9" r=".36"/>
<circle cx="171.2" cy="59.9" r=".36"/>
<circle cx="204.4" cy="41.5" r=".36"/>
<circle cx="198.9" cy="93.1" r=".36"/>
<circle cx="211.8" cy="41.5" r=".36"/>
<circle cx="224.7" cy="153.9" r=".36"/>
<circle cx="248.7" cy="153.9" r=".36"/>
<circle cx="180.4" cy="93.1" r=".36"/>
<circle cx="228.4" cy="41.5" r=".36"/>
<circle cx="248.7" cy="93.1" r=".36"/>
<circle cx="163.8" cy="153.9" r=".36"/>
<circle cx="73.4" cy="59.9" r=".36"/>
<circle cx="82.6" cy="74.7" r=".36"/>
<circle cx="208.1" cy="65.4" r=".36"/>
<circle cx="259.8" cy="72.8" r=".36"/>
<circle cx="248.8" cy="72.8" r=".36"/>
<circle cx="234" cy="41.5" r=".36"/>
<circle cx="248.7" cy="102.3" r=".36"/>
<circle cx="252.4" cy="41.5" r=".36"/>
<circle cx="228.4" cy="59.9" r=".36"/>
<circle cx="234" cy="72.8" r=".36"/>
<circle cx="138" cy="72.8" r=".36"/>
<circle cx="248.7" cy="107.9" r=".36"/>
<circle cx="259.8" cy="107.9" r=".36"/>
<circle cx="230.3" cy="93.1" r=".36"/>
<circle cx="230.3" cy="100.5" r=".36"/>
<circle cx="224.7" cy="135.5" r=".36"/>
<circle cx="237.7" cy="153.9" r=".36"/>
<circle cx="230.3" cy="107.9" r=".36"/>
<circle cx="224.7" cy="128.1" r=".36"/>
<circle cx="180.5" cy="106" r=".35"/>
<circle cx="208.1" cy="107.9" r=".36"/>
<circle cx="232.1" cy="153.9" r=".36"/>
</g>
<g font-size="3.7" fill="#000080">
<text x="237.7" y="68.4">(P3)</text>
<text x="268.1" y="117.2">(P3)</text>
<text x="269.1" y="160.5">(P3)</text>
</g>
<g font-size="3" fill="#000080">
<text x="246.9" y="44.5">J2</text>
<text x="245.1" y="55.6">J1</text>
<text x="228.4" y="138.6">J1</text>
<text x="228.4" y="149.6">J2</text>
</g>
<g font-size="2.7" fill="#000080">
<text x="221.1" y="180.7">Title</text>
<text x="221.1" y="184.4">Number</text>
<text x="235.8" y="184.4">P1</text>
<text x="235.8" y="180.7">HY5003 Master Circuit Diagram</text>
</g>
<g font-size="2.3" fill="#000080">
<text x="37.4" y="68.7">ac1</text>
<text x="231.2" y="68.7">M2</text>
<text x="247.8" y="68.7">I2</text>
<text x="37.4" y="114.8">ac2</text>
<text x="264.5" y="116.6">M1</text>
<text x="266.3" y="159.9">I1</text>
</g>
<text font-size="2.1" fill="#000080" x="234" y="187.8">Only for Reference</text>
<g font-size="1.7" fill="#000080">
<text x="86.3" y="39.3">N3</text>
<text x="86.3" y="41.1">7812</text>
<text x="38.4" y="46.6">T1</text>
<text x="63.8" y="45.7">1N4002</text>
<text x="64.2" y="47.6">V1A</text>
<text x="71.2" y="45.7">1N4002</text>
<text x="72.5" y="47.6">V2A</text>
<text x="110.1" y="45.3">R1A 430</text>
<text x="160.9" y="47" transform="rotate(-90 160.9 47)">KA2-1</text>
<text x="165.3" y="47" transform="rotate(-90 165.3 47)">KA2-2</text>
<text x="171.4" y="46.5">DC-12V</text>
<text x="181.9" y="47" transform="rotate(-90 181.9 47)">KA1-1</text>
<text x="185.6" y="47" transform="rotate(-90 185.6 47)">KA1-2</text>
<text x="191.7" y="46.5">DC-12V</text>
<text x="218.8" y="47" transform="rotate(-90 218.8 47)">KA2-3</text>
<text x="222.5" y="47" transform="rotate(-90 222.5 47)">KA3-2</text>
<text x="228.6" y="46.5">DC-12V</text>
<text x="252.6" y="46.5">DC-12V</text>
<text x="36.5" y="48.5">DB-250</text>
<text x="47.6" y="48.3">7</text>
<text x="84.5" y="52">C1A</text>
<text x="84.5" y="53.8">220U/25V</text>
<text x="121.2" y="53.8">V5A</text>
<text x="134.3" y="52">C4A</text>
<text x="134.3" y="53.8">47U/25V</text>
<text x="144.1" y="53.7" transform="rotate(-90 144.1 53.7)">3.9K</text>
<text x="150.3" y="53.7" transform="rotate(-90 150.3 53.7)">470</text>
<text x="155.9" y="53.7" transform="rotate(-90 155.9 53.7)">2K4</text>
<text x="169.6" y="49.4">K2A</text>
<text x="178.6" y="50.3">V24A</text>
<text x="178.6" y="52.2">1N4002</text>
<text x="189.9" y="49.4">K1A</text>
<text x="199.3" y="50.3">V23A</text>
<text x="199.3" y="52.2">1N4002</text>
<text x="207.6" y="51.8" transform="rotate(-90 207.6 51.8)">R23A</text>
<text x="209.8" y="51.8" transform="rotate(-90 209.8 51.8)">23.2K</text>
<text x="226.8" y="49.4">K3A</text>
<text x="234" y="50.3">V25A</text>
<text x="234" y="52.2">1N4002</text>
<text x="250.8" y="49.4">K4A</text>
<text x="47.6" y="59.4">8</text>
<text x="47.6" y="54">N5</text>
<text x="64.2" y="55.9">1N4002</text>
<text x="66" y="59.5">V3A</text>
<text x="71.6" y="55.9">1N4002</text>
<text x="73.4" y="59.5">V4A</text>
<text x="108.5" y="55.7">C3A</text>
<text x="108.5" y="57.5">220U/25V</text>
<text x="121.2" y="55.7">TL431</text>
<text x="144.1" y="59.2" transform="rotate(-90 144.1 59.2)">R15A</text>
<text x="150.3" y="59.2" transform="rotate(-90 150.3 59.2)">R16A</text>
<text x="155.9" y="59.2" transform="rotate(-90 155.9 59.2)">R17A</text>
<text x="163.8" y="54">KA2-3</text>
<text x="178.4" y="58.8">R20A</text>
<text x="184.1" y="54">KA1-3</text>
<text x="219.2" y="55.9">KA3-3</text>
<text x="47.6" y="65.1">N5</text>
<text x="178.4" y="62.1">10K</text>
<text x="198.9" y="62.3">V28A</text>
<text x="198.9" y="64.2">C708</text>
<text x="211.3" y="62.9" transform="rotate(-90 211.3 62.9)">R32A</text>
<text x="213.5" y="62.9" transform="rotate(-90 213.5 62.9)">12K</text>
<text x="25.4" y="71.5">F1</text>
<text x="47.6" y="68.8">9</text>
<text x="84.5" y="68.6">C2A</text>
<text x="84.5" y="70.4">220U/25V</text>
<text x="107" y="71">V6A</text>
<text x="112.3" y="71">V7A</text>
<text x="239.3" y="71.7">R15A</text>
<text x="17.1" y="77.1">X1-A</text>
<text x="22.6" y="75.2">3A250V</text>
<text x="31.9" y="76.1">SD-1</text>
<text x="88" y="73.6">R2A 560</text>
<text x="107" y="72.8">6.2V</text>
<text x="112.2" y="72.8">12V</text>
<text x="186.9" y="76.1">V25A</text>
<text x="186.9" y="78">C1008</text>
<text x="226.8" y="77.8">V27A</text>
<text x="239.3" y="75">0.36</text>
<text x="88" y="78.7">R3A 1K</text>
<text x="103.5" y="83.5">V21</text>
<text x="116.8" y="83.5">V20</text>
<text x="226.8" y="79.7">C1008</text>
<text x="244" y="81.5">R27A</text>
<text x="244" y="83.3">3.9K</text>
<text x="266.1" y="83.3">R33A</text>
<text x="38.4" y="87.2">1</text>
<text x="88.9" y="85.2">R4A</text>
<text x="88.9" y="87">10K</text>
<text x="96.3" y="85.2">R5A</text>
<text x="96.3" y="87">100</text>
<text x="103.5" y="85.2">2N3055</text>
<text x="116.2" y="85.2">2N3055</text>
<text x="133.2" y="85.6" transform="rotate(-90 133.2 85.6)">R14A 0.82</text>
<text x="136.9" y="85.6" transform="rotate(-90 136.9 85.6)">R12A 0.82</text>
<text x="181.2" y="85.2">R18A</text>
<text x="181.2" y="87">10K</text>
<text x="203" y="85.6">R24A</text>
<text x="203.3" y="87.2">12K</text>
<text x="215.5" y="88.9">C17A</text>
<text x="231" y="85.2">R22</text>
<text x="231" y="87">10K</text>
<text x="266.1" y="85.2">24K</text>
<text x="17.1" y="95.5">X1-B</text>
<text x="36.5" y="92.7">N1</text>
<text x="89.7" y="95.5">C1008</text>
<text x="112" y="95.7">R8A</text>
<text x="151.3" y="90.7">V17A</text>
<text x="151.3" y="92.6">1N4148</text>
<text x="185.8" y="90.7">R28A</text>
<text x="185.8" y="92">680K</text>
<text x="215.9" y="90.7">22U/25V</text>
<text x="233.8" y="92">R30A</text>
<text x="233.8" y="95.3">680K</text>
<text x="38.4" y="96.4">2</text>
<text x="47.6" y="98.3">3</text>
<text x="54.9" y="96.4">KA1-1</text>
<text x="89.7" y="97.3">V13A</text>
<text x="99.6" y="101">V14A</text>
<text x="99.6" y="99.2">D313</text>
<text x="105.5" y="101.6">R7A</text>
<text x="112" y="99">1K</text>
<text x="203.3" y="96.2">R25A</text>
<text x="203.3" y="98.1">3.9K</text>
<text x="234" y="98.1">N4B</text>
<text x="45.7" y="103.6">N2</text>
<text x="54.9" y="107.5">KA1-2</text>
<text x="60.5" y="105.5">D1</text>
<text x="60.5" y="103.6">IN6A04</text>
<text x="69.7" y="105.5">D2</text>
<text x="69.7" y="103.6">IN6A04</text>
<text x="105.5" y="103.3">10</text>
<text x="117.5" y="103.8">C10A</text>
<text x="133.6" y="104" transform="rotate(-90 133.6 104)">R13A100</text>
<text x="137.2" y="104" transform="rotate(-90 137.2 104)">R11A100</text>
<text x="141.3" y="104.7">4.7K</text>
<text x="141.5" y="102.9">W5A</text>
<text x="158.1" y="104">V18A</text>
<text x="158.1" y="105.8">C1008</text>
<text x="184.1" y="102.7">N4A</text>
<text x="184.1" y="104">LM324</text>
<text x="217.4" y="105.5">C15A</text>
<text x="217.7" y="107.3">22U/25V</text>
<text x="234" y="104">LM324</text>
<text x="17.1" y="113.9">X1-C</text>
<text x="31.9" y="113">SD-2</text>
<text x="47.6" y="109.3">4</text>
<text x="67.7" y="109.3">C1</text>
<text x="71.4" y="109.3">0.1uF</text>
<text x="77.1" y="109.3">KA3-3</text>
<text x="84.5" y="113">V11A</text>
<text x="91.9" y="113">V12A</text>
<text x="105.5" y="111">R6A</text>
<text x="105.5" y="112.8">1K</text>
<text x="117.5" y="109.3">100P</text>
<text x="125.1" y="112.1">N2</text>
<text x="146.5" y="112.8">W6</text>
<text x="180.3" y="113">C12A</text>
<text x="225.5" y="109.2">R34A</text>
<text x="225.5" y="111">2.4K</text>
<text x="231" y="112.8">R31A</text>
<text x="241.2" y="109.3">C18A</text>
<text x="241.2" y="111.2">0.01u</text>
<text x="256" y="109.3">C19A</text>
<text x="256" y="111.2">2.2u</text>
<text x="45.7" y="114.7">N3</text>
<text x="54.9" y="118.6">KA2-1</text>
<text x="60.5" y="114.9">KA1-3</text>
<text x="84.5" y="118.6">2.4V</text>
<text x="91.9" y="118.6">1N4002</text>
<text x="115.7" y="116.7">C11A</text>
<text x="115.7" y="118.6">100P</text>
<text x="128.8" y="117.1">741C</text>
<text x="146.5" y="114.7">6.8K</text>
<text x="167.7" y="116.5">V26A</text>
<text x="167.7" y="118.7">C1008</text>
<text x="180.3" y="114.9">0.01U</text>
<text x="182.1" y="118.7">R29A</text>
<text x="200.6" y="119.7">R26A</text>
<text x="231" y="114.7">10K</text>
<text x="45.7" y="125.8">N4</text>
<text x="47.6" y="120.4">5</text>
<text x="60.5" y="123.9">D3</text>
<text x="60.5" y="122">IN6A04</text>
<text x="69.7" y="123.9">D4</text>
<text x="69.7" y="122">IN6A04</text>
<text x="102.8" y="120.2">V9</text>
<text x="104.6" y="123.9">d5LED</text>
<text x="117.3" y="125.4">W3A 10K</text>
<text x="146.1" y="122">W8</text>
<text x="146.1" y="123.9">1K</text>
<text x="172.3" y="123.9">R21A</text>
<text x="173.3" y="125.8">10K</text>
<text x="182.1" y="120.2">680K</text>
<text x="184.1" y="125.8">N4C</text>
<text x="200.6" y="123">3.9K</text>
<text x="219.2" y="122.2">V30A</text>
<text x="219.2" y="124.1">2.4V</text>
<text x="233.8" y="124.3">V29A</text>
<text x="276.4" y="121.3">X2</text>
<text x="47.6" y="131.5">6</text>
<text x="54.9" y="129.6">KA2-2</text>
<text x="184.1" y="131.6">LM324</text>
<text x="216.3" y="127.6">R35A</text>
<text x="216.3" y="129.4">15K</text>
<text x="233.8" y="126.1">C708</text>
<text x="54.9" y="137">KA2-3</text>
<text x="117.5" y="137">C7A</text>
<text x="151.7" y="133.1">W6A</text>
<text x="151.7" y="135">220</text>
<text x="184" y="137">C16A</text>
<text x="202.4" y="134.4">R36A</text>
<text x="202.4" y="137.7">15K</text>
<text x="244" y="133.1">R37A</text>
<text x="244" y="135">30K</text>
<text x="253.7" y="135.5" transform="rotate(-90 253.7 135.5)">C19A</text>
<text x="255.9" y="135.5" transform="rotate(-90 255.9 135.5)">0.1U</text>
<text x="262.9" y="133.7" transform="rotate(-90 262.9 133.7)">R38A</text>
<text x="265.2" y="132.9" transform="rotate(-90 265.2 132.9)">22K</text>
<text x="276.4" y="137.9">X3</text>
<text x="77.1" y="142.3">C6A</text>
<text x="102.8" y="139.2">V10</text>
<text x="117.5" y="138.6">100P</text>
<text x="125.1" y="141.6">N1</text>
<text x="134.3" y="140.3">C9A</text>
<text x="134.3" y="141.8">0.1U</text>
<text x="151.8" y="140.7">W5</text>
<text x="151.8" y="142.5">6.8K</text>
<text x="164.6" y="140.5">R19A</text>
<text x="164.6" y="142.3">2K</text>
<text x="184" y="138.8">0.01U</text>
<text x="267" y="141.8" transform="rotate(-90 267 141.8)">V32A</text>
<text x="268.8" y="142.5" transform="rotate(-90 268.8 142.5)">IN5402</text>
<text x="45.7" y="144.2">N4</text>
<text x="54.9" y="148.1">KA3-2</text>
<text x="73.4" y="144.2">4700U/100V</text>
<text x="88.9" y="144.2">R39A</text>
<text x="88.9" y="146">1K</text>
<text x="102.8" y="144.2">d5LED</text>
<text x="127.9" y="146.2">741C</text>
<text x="139.7" y="145.5">R45A</text>
<text x="140" y="146.9">7.5K</text>
<text x="141.7" y="149.5">C13A</text>
<text x="153" y="147.9">W7</text>
<text x="153" y="149.9">1K</text>
<text x="219.2" y="144.4">V31A</text>
<text x="219.2" y="146.2">15V</text>
<text x="259.6" y="144.7" transform="rotate(-90 259.6 144.7)">C20A</text>
<text x="261.5" y="146.6" transform="rotate(-90 261.5 146.6)">470U/63V</text>
<text x="117.5" y="151.7">C8A</text>
<text x="117.5" y="153.4">100P</text>
<text x="141.7" y="151.2">1U/50V</text>
<text x="276.4" y="154.5">X4</text>
</g>
<g font-size="1.7" fill="#800000">
<text x="105.4" y="39.3">+12</text>
<text x="118.9" y="78">-6</text>
<text x="114.8" y="79.8">-12</text>
<text x="21.8" y="98.2">GND</text>
<text x="186.8" y="97.3">+12</text>
<text x="122.2" y="102.9">+12</text>
<text x="222.9" y="103.8">+12V</text>
<text x="190.5" y="116.7">-12</text>
<text x="130" y="135.1">-6</text>
<text x="271" y="146.2">GND</text>
<text x="125.7" y="151.7">+12</text>
</g>
<g font-size="1.7">
<text x="82.8" y="42.9">1</text>
<text x="87.4" y="43.9">Vin</text>
<text x="94.2" y="47.8" transform="rotate(-90 94.2 47.8)">GND</text>
<text x="96.8" y="43.9">Vout</text>
<text x="103.9" y="42.9">3</text>
<text x="93.3" y="52.5" transform="rotate(-90 93.3 52.5)">2</text>
<text x="191.1" y="99.6" transform="rotate(-90 191.1 99.6)">4</text>
<text x="232.3" y="100.1">7</text>
<text x="246" y="98.3">5</text>
<text x="246" y="102">6</text>
<text x="126.5" y="105.1" transform="rotate(-90 126.5 105.1)">7</text>
<text x="182.4" y="105.6">1</text>
<text x="196.1" y="103.8">3</text>
<text x="196.1" y="107.5">2</text>
<text x="116" y="111.2">6</text>
<text x="131.5" y="113">3</text>
<text x="131.5" y="109.3">2</text>
<text x="121" y="118.8" transform="rotate(-90 121 118.8)">5</text>
<text x="124.7" y="118.8" transform="rotate(-90 124.7 118.8)">1</text>
<text x="126.5" y="118.8" transform="rotate(-90 126.5 118.8)">4</text>
<text x="191.1" y="114.1" transform="rotate(-90 191.1 114.1)">11</text>
<text x="196.1" y="125.9">10</text>
<text x="182.4" y="127.8">8</text>
<text x="196.1" y="129.6">9</text>
<text x="126.5" y="134.6" transform="rotate(-90 126.5 134.6)">4</text>
<text x="116" y="140.7">6</text>
<text x="131.5" y="142.5">3</text>
<text x="131.5" y="138.8">2</text>
<text x="121" y="148.3" transform="rotate(-90 121 148.3)">5</text>
<text x="126.5" y="148.3" transform="rotate(-90 126.5 148.3)">7</text>
</g>
</svg>
